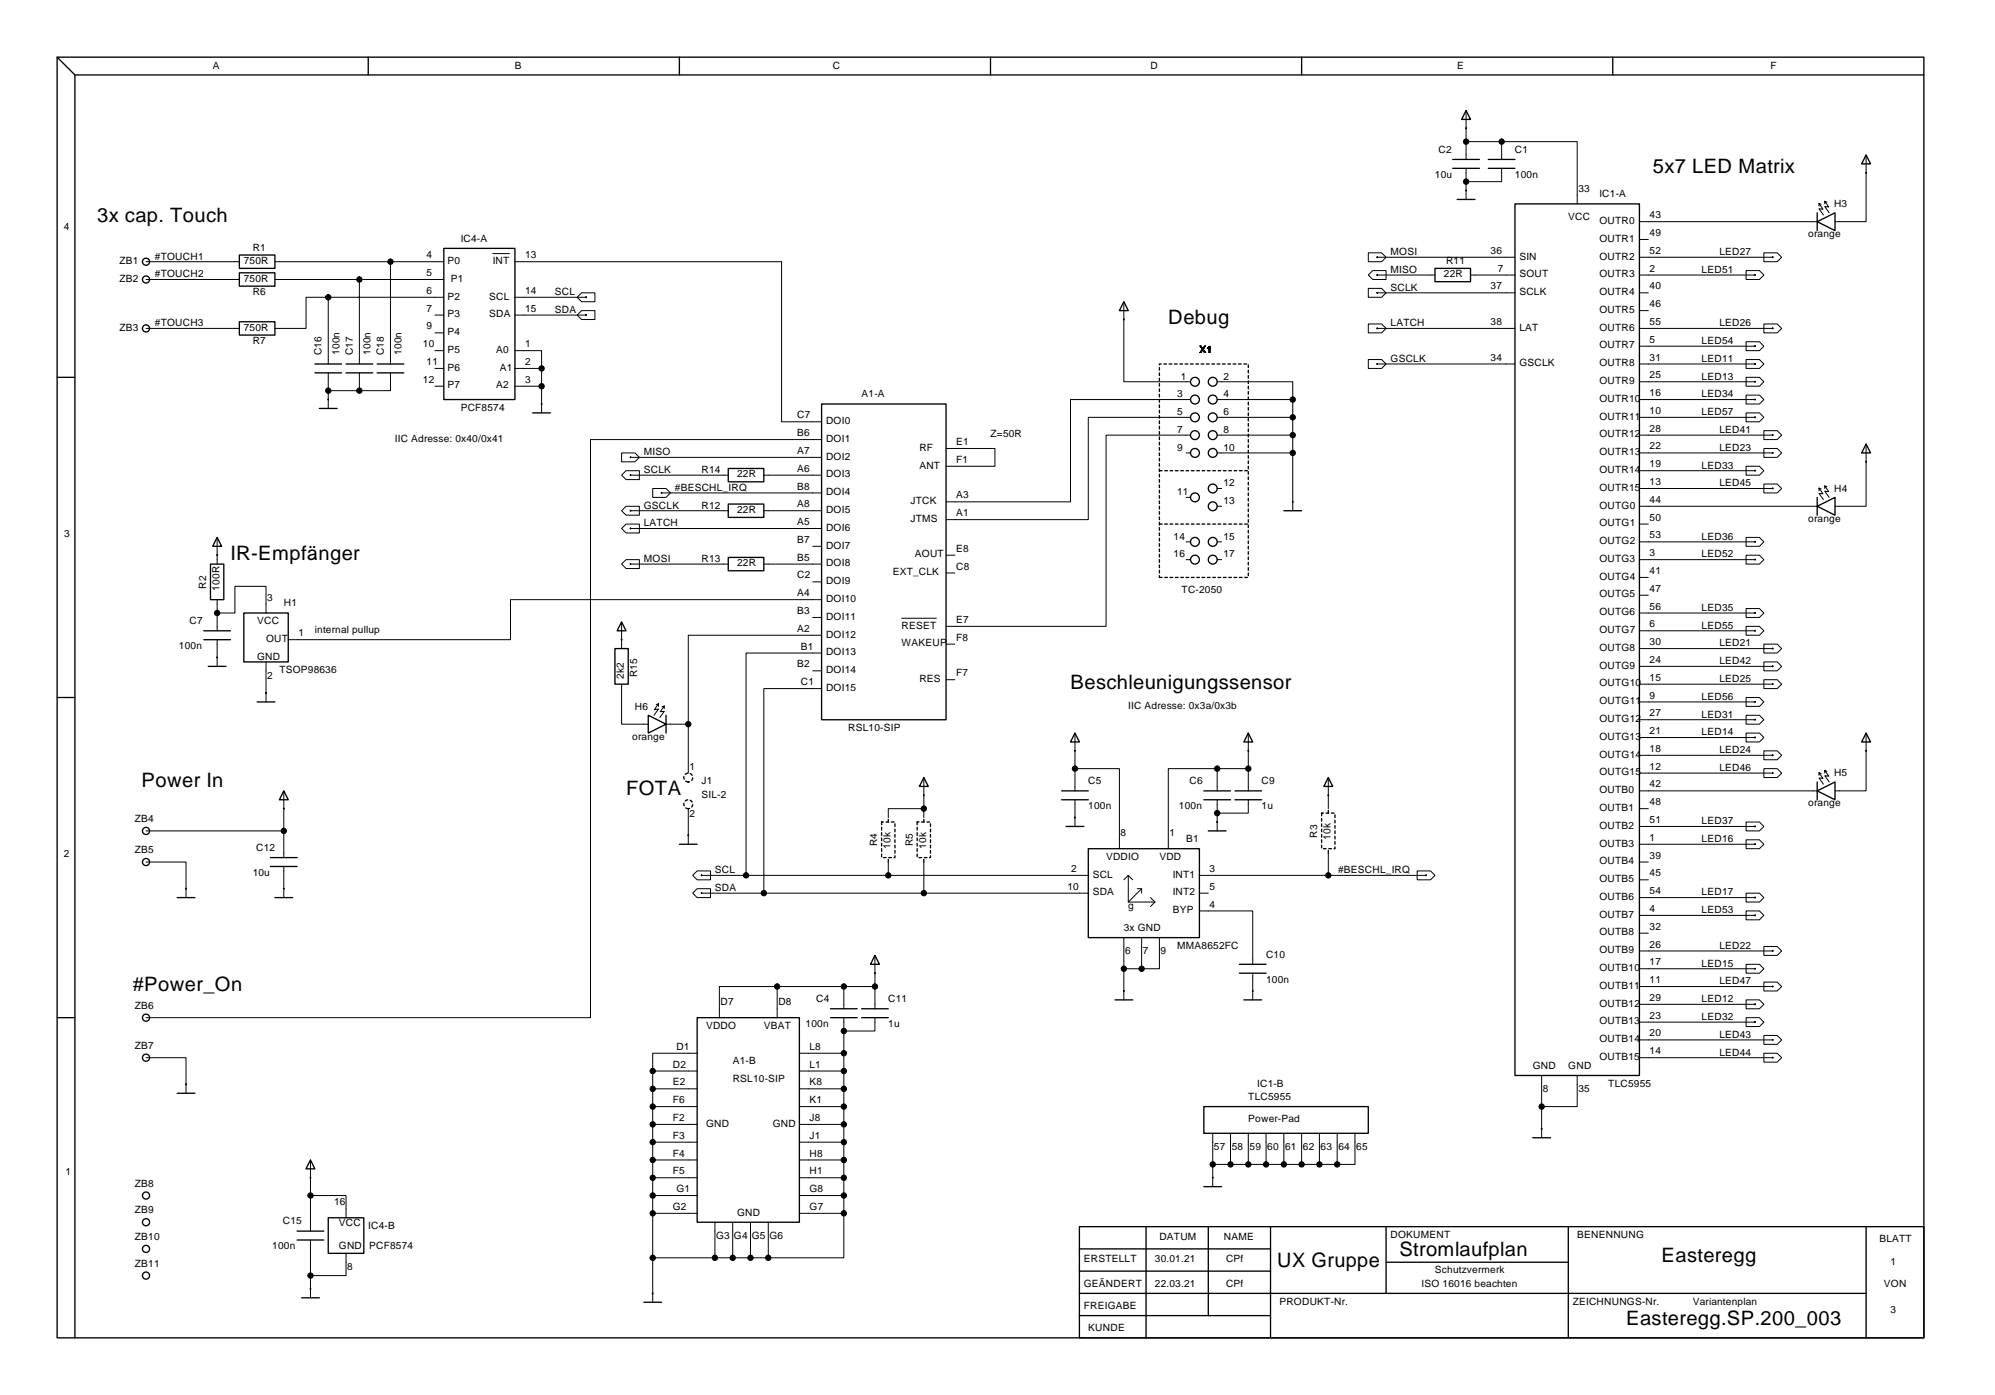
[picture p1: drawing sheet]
<svg xmlns="http://www.w3.org/2000/svg" width="570mm" height="398mm" viewBox="0 0 570 398" stroke-linecap="round" stroke-linejoin="round" font-family="sans-serif">
<g fill="none" stroke="#000" stroke-width=".29">
<path d="M418.9 31.6v13.9M418.9 48.1v8.9M418.9 40.5h10.2M429.1 48.1v3.8h-10.2M429.1 40.5h21.6v17.7M429.1 40.5v5M519.8 58.9v-.8l1.1 1.7-1.1-.2 1.2 1.8M519.8 58.1l.6 .3M521.4 58.2v-.7l1.1 1.6-1.1-.1 1.3 1.8M521.4 57.5l.6 .2M533.2 44.3v19h-8.9M41.7 74.7h26.7"/>
<path d="M41.7 79.8h26.7M78.6 74.7h48.2M78.6 79.8h48.2M102.7 79.8v24.2M111.6 74.7v29.3M140.8 72.4h4.8M147.1 74.7h76.2v45.8h11.5M391 72.2h3.8l1.3 1.3-1.3 1.2h-3.8zM392.2 77.3h3.9v2.5h-3.9l-1.2-1.2zM393.5 78.6h16.5M393.5 73.5h39.4M420.2 78.6h12.7"/>
<path d="M468.4 78.6h33.1M468.4 73.5h38.1M468.4 63.3h50.8M468.4 68.4h2.6M498.9 77.3h3.8l1.3 1.3-1.3 1.2h-3.8zM504 72.2h3.8l1.3 1.3-1.3 1.2h-3.8zM41.7 93.8h26.7M93.8 84.9h-6.4v8.9h-8.8M93.8 84.9h33M93.8 84.9v19.1M124.3 90h2.5M124.3 95.1h2.5"/>
<path d="M147.1 90h20.4M147.1 84.9h20.4M166.2 83.6h3.8v2.6h-3.8l-1.3-1.3zM166.2 88.7h3.8v2.6h-3.8l-1.3-1.3zM321.1 86.2v22.8h19.1M391 82.4h3.8l1.3 1.2-1.3 1.3h-3.8zM391 92.5h3.8l1.3 1.3-1.3 1.3h-3.8zM393.5 93.8h39.4M393.5 83.6h39.4M468.4 93.8h38.1M468.4 83.6h2.6M468.4 98.9h33.1"/>
<path d="M468.4 88.7h2.6M498.9 97.6h3.8l1.3 1.3-1.3 1.2h-3.8zM504 92.5h3.8l1.3 1.3-1.3 1.3h-3.8zM93.8 106.5v10.2M93.8 111.6h8.9M102.7 106.5v5.1M111.6 106.5v5.1h-8.9M124.3 110.3h2.5M124.3 105.2h2.5M124.3 100.1h2.5M147.1 100.1h7.7v5.1M147.1 110.3h7.7"/>
<path d="M147.1 105.2h7.7M154.8 105.2v12.7M340.2 119.2h-29.2v29.2h-40.7M340.2 114.1h-34.3v29.2h-35.6M347.8 109h21.6v5.1M347.8 119.2h21.6v5.1M347.8 114.1h21.6M369.4 114.1v5.1M391 102.7h3.8l1.3 1.3-1.3 1.2h-3.8zM393.5 104h39.4M468.4 114.1h33.1M468.4 109h33.1"/>
<path d="M468.4 104h33.1M468.4 119.2h33.1M498.9 107.8h3.8l1.3 1.2-1.3 1.3h-3.8zM498.9 102.7h3.8l1.3 1.3-1.3 1.2h-3.8zM498.9 112.8h3.8l1.3 1.3-1.3 1.3h-3.8zM498.9 117.9h3.8l1.3 1.3-1.3 1.3h-3.8zM177.6 129.4h3.8l1.3 1.2-1.3 1.3h-3.8zM178.9 134.4h3.8v2.6h-3.8l-1.3-1.3zM180.2 135.7h27.9M180.2 130.6h54.6M186.5 139.5h3.8l1.3 1.3-1.3 1.3h-3.8zM218.3 135.7h16.5"/>
<path d="M234.8 125.5h-66.1v165.1h-127M270.3 128.1h14v5.1h-14M338.9 129.4h1.3M340.2 124.3h-24.2v54.6h-45.7M347.8 129.4h21.6M347.8 124.3h21.6M347.8 139.5h1.3M369.4 124.3v21.6M468.4 129.4h38.1M468.4 124.3h38.1M468.4 139.5h38.1M468.4 134.4h33.1"/>
<path d="M498.9 133.2h3.8l1.3 1.2-1.3 1.3h-3.8zM504 123h3.8l1.3 1.3-1.3 1.2h-3.8zM504 138.2h3.8l1.3 1.3-1.3 1.3h-3.8zM504 128.1h3.8l1.3 1.3-1.3 1.2h-3.8zM519.8 139.4l.6 .2M521.4 139.5v-.7l1.1 1.6-1.1-.1 1.3 1.8M521.4 138.8l.6 .2M533.2 126.8v17.8h-8.9M62 153.5v7.6M178.9 149.7h3.8v2.5h-3.8l-1.3-1.3zM178.9 144.6h3.8v2.5h-3.8l-1.3-1.2zM178.9 159.8h3.8v2.6h-3.8l-1.3-1.3z"/>
<path d="M180.2 145.9h27.9M180.2 150.9h54.6M189 140.8h45.8M218.3 145.9h16.5M232.2 156h2.6M270.3 158.6h2.6M338.9 159.8h1.3M338.9 154.8h1.3M338.9 142.1h1.3M347.8 159.8h1.3M347.8 144.6h1.3M347.8 154.8h1.3"/>
<path d="M468.4 159.8h33.1M468.4 144.6h50.8M468.4 154.8h33.1M468.4 149.7h2.6M498.9 153.5h3.8l1.3 1.3-1.3 1.2h-3.8zM498.9 158.6h3.8l1.3 1.2-1.3 1.3h-3.8zM519.8 140.1v-.7l1.1 1.6-1.1-.1 1.2 1.8M62 175.1h5.1v-7.6h8.9v7.6M62 171.3v8.9M177.6 177.6v7.6M180.2 161.1h27.9M218.3 161.1h16.5"/>
<path d="M232.2 166.2h2.6M232.2 176.3h2.6M234.8 171.3h-88.9v11.4h-63.5M257.6 176.6h10M270.3 163.6h2.6M468.4 175.1h33.1M468.4 164.9h2.6M468.4 170h2.6M498.9 173.8h3.8l1.3 1.3-1.3 1.2h-3.8zM498.9 178.9h3.8l1.3 1.3-1.3 1.2h-3.8zM62 182.7v7.6M76 189v11.5"/>
<path d="M177.6 195.4v11.4h7.6M232.2 191.6h2.6M234.8 181.4h-38.1v25.4M234.8 186.5h-21.6v63.5M234.8 196.7h-16.5v58.4M270.3 184h2.6M270.3 194.1h2.6M468.4 180.2h33.1M468.4 195.4h38.1M468.4 190.3h38.1M468.4 185.2h38.1M498.9 199.2h3.8l1.3 1.3-1.3 1.2h-3.8z"/>
<path d="M504 189h3.8l1.3 1.3-1.3 1.3h-3.8zM504 184h3.8l1.3 1.2-1.3 1.3h-3.8zM504 194.1h3.8l1.3 1.3-1.3 1.3h-3.8zM188.2 201.7v-.7l-1.2 1.6 1.2-.1-1.3 1.8M188.2 201l-.7 .2M189.8 202.4v-.8l-1.1 1.7 1.1-.2-1.3 1.8M189.8 201.6l-.6 .3M190.3 206.8h6.4M196.7 206.8v14M307.2 219.5h12.7v22.9M307.2 209.4v16.5M347.8 219.5h-14v22.9"/>
<path d="M347.8 219.5v6.4M347.8 219.5h8.9M356.7 209.4v16.5M468.4 200.5h33.1M468.4 205.6h33.1M468.4 210.6h33.1M468.4 215.7h38.1M498.9 204.3h3.8l1.3 1.3-1.3 1.2h-3.8zM498.9 209.4h3.8l1.3 1.2-1.3 1.3h-3.8zM504 214.4h3.8l1.3 1.3-1.3 1.3h-3.8zM504 219.5h3.8l1.3 1.3-1.3 1.3h-3.8zM533.2 209.4v16.5h-8.9"/>
<path d="M41.7 237.3h39.4M81.1 225.9v19M196.7 231v10.1M264 231h-10.2v2.5M264 222.1v11.4M307.2 228.4v7.6M347.8 228.4v8.9M356.7 228.4v3.8h-8.9M379.5 222.1v8.9M468.4 220.8h38.1M468.4 225.9h50.8M468.4 236h33.1"/>
<path d="M468.4 231h2.6M498.9 239.8h3.8l1.3 1.3-1.3 1.3h-3.8zM498.9 234.8h3.8l1.3 1.2-1.3 1.3h-3.8zM519.8 221.4v-.7l1.1 1.6-1.1-.1 1.2 1.8M519.8 220.7l.6 .2M521.4 220.8v-.8l1.1 1.7-1.1-.1 1.3 1.7M521.4 220l.6 .3M41.7 246.2h11.5v10.2M81.1 247.5v8.9M197.9 255.1l1.3-1.3h3.8v2.6h-3.8zM197.9 250l1.3-1.3h3.8v2.6h-3.8zM200.5 250h110.5"/>
<path d="M200.5 255.1h110.5M253.8 246.2v3.8M264 246.2v8.9M321.1 251.3l1.3-1.3 1.3 1.3M322.4 257.6h7.6M322.4 250v7.6M324.9 253.8h1.3v1.3M326.2 253.8l-3.8 3.8M328.7 256.4l1.3 1.2-1.3 1.3M342.7 250h64.8M342.7 255.1h2.6M379.5 243.7v6.3"/>
<path d="M404.9 248.7h3.9l1.2 1.3-1.2 1.3h-3.9zM468.4 256.4h33.1M468.4 241.1h33.1M468.4 246.2h2.6M468.4 251.3h2.6M498.9 255.1h3.8l1.3 1.3-1.3 1.2h-3.8zM250 272.9v15.2M321.1 276.7h5.1M321.1 267.8v17.8M326.2 267.8v8.9M331.3 267.8v8.9h-5.1M342.7 260.2h15.3v15.2"/>
<path d="M358 277.9v7.7M468.4 276.7h33.1M468.4 261.4h33.1M468.4 271.6h38.1M468.4 266.5h2.6M498.9 260.2h3.8l1.3 1.2-1.3 1.3h-3.8zM498.9 275.4h3.8l1.3 1.3-1.3 1.2h-3.8zM504 270.3h3.8l1.3 1.3-1.3 1.3h-3.8zM222.1 281.8h-16.5v8.8M241.1 281.8h-19v8.8M241.1 281.8v6.3M241.1 290.6v25.4"/>
<path d="M241.1 281.8h8.9M250 290.6v3.9h-8.9M468.4 286.8h33.1M468.4 291.9h33.1M468.4 281.8h38.1M468.4 297h38.1M498.9 285.6h3.8l1.3 1.2-1.3 1.3h-3.8zM498.9 290.6h3.8l1.3 1.3-1.3 1.3h-3.8zM504 280.5h3.8l1.3 1.3-1.3 1.2h-3.8zM504 295.7h3.8l1.3 1.3-1.3 1.3h-3.8zM41.7 302.1h11.5v10.1M186.5 311h12.7"/>
<path d="M186.5 305.9v20.3M186.5 316h12.7M186.5 305.9h12.7M199.2 300.8h-12.7v5.1M228.4 311h12.7M228.4 316h12.7M228.4 300.8h12.7M228.4 305.9h12.7M241.1 316v15.3M440.5 307.2v17.7M450.7 307.2v8.8h-10.2M468.4 302.1h38.1"/>
<path d="M504 300.8h3.8l1.3 1.3-1.3 1.2h-3.8zM88.7 331.3v20.3M186.5 336.4v35.5M186.5 336.4h12.7M186.5 331.3h12.7M186.5 321.1h12.7M199.2 326.2h-12.7v10.2M228.4 336.4h12.7M228.4 331.3h12.7M228.4 321.1h12.7M228.4 326.2h12.7M241.1 336.4v10.1"/>
<path d="M241.1 331.3v5.1M346.5 332.6h10.2M346.5 323.7v15.2M351.6 323.7v8.9M356.7 332.6h10.1M356.7 323.7v8.9M361.8 323.7v8.9M366.8 332.6h15.3M366.8 323.7v8.9M371.9 323.7v8.9M377 323.7v8.9M382.1 323.7v8.9"/>
<path d="M387.2 323.7v8.9h-5.1M88.7 341.4h10.2v6.4M88.7 354.1v16.6M98.9 358v6.3h-10.2M186.5 346.5h12.7M186.5 341.4h12.7M186.5 359.2h22.9M204.3 349.1v10.1M209.4 349.1v10.1h5M214.4 359.2h5.1M214.4 349.1v10.1M219.5 349.1v10.1"/>
<path d="M228.4 346.5h12.7M228.4 341.4h12.7M241.1 346.5v12.7h-21.6"/>
</g>
<g fill="none" stroke="#000" stroke-width=".38" stroke-dasharray=".8 .8">
<path d="M331.3 104h25.4v60.9h-25.4zM331.3 134.4h25.4M331.3 149.7h25.4M251.9 234.8h3.8v10.1h-3.8zM253.8 234.8v-1.3M262.1 234.8h3.8v10.1h-3.8zM264 234.8v-1.3M377.6 232.2h3.8v10.2h-3.8zM379.5 232.2v-1.2M253.8 246.2v-1.3M264 246.2v-1.3M379.5 243.7v-1.3"/>
<circle cx="196.7" cy="222.1" r="1.27"/>
<circle cx="196.7" cy="229.7" r="1.27"/>
</g>
<g fill="#000" stroke="#000" stroke-width=".29">
<circle cx="418.9" cy="36.6" r=".13"/>
<circle cx="418.9" cy="54.4" r=".13"/>
<circle cx="418.9" cy="51.9" r=".76"/>
<circle cx="418.9" cy="40.5" r=".76"/>
<circle cx="429.1" cy="40.5" r=".76"/>
<circle cx="533.2" cy="49.3" r=".13"/>
<circle cx="102.7" cy="79.8" r=".76"/>
<circle cx="111.6" cy="74.7" r=".76"/>
<circle cx="393.5" cy="73.5" r=".13"/>
<circle cx="393.5" cy="78.6" r=".13"/>
<circle cx="501.5" cy="78.6" r=".13"/>
<circle cx="506.5" cy="73.5" r=".13"/>
<circle cx="93.8" cy="84.9" r=".76"/>
<circle cx="167.5" cy="90" r=".13"/>
<circle cx="167.5" cy="84.9" r=".13"/>
<circle cx="321.1" cy="91.3" r=".13"/>
<circle cx="393.5" cy="93.8" r=".13"/>
<circle cx="393.5" cy="83.6" r=".13"/>
<circle cx="501.5" cy="98.9" r=".13"/>
<circle cx="506.5" cy="93.8" r=".13"/>
<circle cx="93.8" cy="114.1" r=".13"/>
<circle cx="93.8" cy="111.6" r=".76"/>
<circle cx="102.7" cy="111.6" r=".76"/>
<circle cx="154.8" cy="115.4" r=".13"/>
<circle cx="154.8" cy="105.2" r=".76"/>
<circle cx="154.8" cy="110.3" r=".76"/>
<circle cx="369.4" cy="119.2" r=".76"/>
<circle cx="369.4" cy="114.1" r=".76"/>
<circle cx="393.5" cy="104" r=".13"/>
<circle cx="501.5" cy="104" r=".13"/>
<circle cx="501.5" cy="109" r=".13"/>
<circle cx="501.5" cy="114.1" r=".13"/>
<circle cx="501.5" cy="119.2" r=".13"/>
<circle cx="180.2" cy="130.6" r=".13"/>
<circle cx="180.2" cy="135.7" r=".13"/>
<circle cx="369.4" cy="124.3" r=".76"/>
<circle cx="369.4" cy="129.4" r=".76"/>
<circle cx="501.5" cy="134.4" r=".13"/>
<circle cx="506.5" cy="129.4" r=".13"/>
<circle cx="506.5" cy="124.3" r=".13"/>
<circle cx="506.5" cy="139.5" r=".13"/>
<circle cx="533.2" cy="131.9" r=".13"/>
<circle cx="62" cy="158.6" r=".13"/>
<circle cx="180.2" cy="150.9" r=".13"/>
<circle cx="180.2" cy="145.9" r=".13"/>
<circle cx="189" cy="140.8" r=".13"/>
<circle cx="369.4" cy="143.3" r=".13"/>
<circle cx="501.5" cy="159.8" r=".13"/>
<circle cx="501.5" cy="154.8" r=".13"/>
<circle cx="62" cy="175.1" r=".76"/>
<circle cx="180.2" cy="161.1" r=".13"/>
<circle cx="501.5" cy="175.1" r=".13"/>
<circle cx="62" cy="187.8" r=".13"/>
<circle cx="76" cy="197.9" r=".13"/>
<circle cx="177.6" cy="182.7" r=".13"/>
<circle cx="501.5" cy="180.2" r=".13"/>
<circle cx="506.5" cy="190.3" r=".13"/>
<circle cx="506.5" cy="195.4" r=".13"/>
<circle cx="506.5" cy="185.2" r=".13"/>
<circle cx="196.7" cy="206.8" r=".76"/>
<circle cx="307.2" cy="214.4" r=".13"/>
<circle cx="307.2" cy="219.5" r=".76"/>
<circle cx="347.8" cy="219.5" r=".76"/>
<circle cx="356.7" cy="214.4" r=".13"/>
<circle cx="356.7" cy="219.5" r=".76"/>
<circle cx="501.5" cy="205.6" r=".13"/>
<circle cx="501.5" cy="200.5" r=".13"/>
<circle cx="501.5" cy="210.6" r=".13"/>
<circle cx="506.5" cy="215.7" r=".13"/>
<circle cx="533.2" cy="214.4" r=".13"/>
<circle cx="81.1" cy="231" r=".13"/>
<circle cx="81.1" cy="237.3" r=".76"/>
<circle cx="196.7" cy="238.6" r=".13"/>
<circle cx="264" cy="227.1" r=".13"/>
<circle cx="264" cy="231" r=".76"/>
<circle cx="307.2" cy="233.5" r=".13"/>
<circle cx="347.8" cy="234.8" r=".13"/>
<circle cx="347.8" cy="232.2" r=".76"/>
<circle cx="379.5" cy="227.1" r=".13"/>
<circle cx="501.5" cy="236" r=".13"/>
<circle cx="506.5" cy="220.8" r=".13"/>
<circle cx="53.2" cy="253.8" r=".13"/>
<circle cx="81.1" cy="253.8" r=".13"/>
<circle cx="200.5" cy="255.1" r=".13"/>
<circle cx="200.5" cy="250" r=".13"/>
<circle cx="213.2" cy="250" r=".76"/>
<circle cx="218.3" cy="255.1" r=".76"/>
<circle cx="253.8" cy="250" r=".76"/>
<circle cx="264" cy="255.1" r=".76"/>
<circle cx="379.5" cy="250" r=".76"/>
<circle cx="407.5" cy="250" r=".13"/>
<circle cx="501.5" cy="241.1" r=".13"/>
<circle cx="501.5" cy="256.4" r=".13"/>
<circle cx="250" cy="277.9" r=".13"/>
<circle cx="321.1" cy="276.7" r=".76"/>
<circle cx="326.2" cy="276.7" r=".76"/>
<circle cx="501.5" cy="261.4" r=".13"/>
<circle cx="501.5" cy="276.7" r=".13"/>
<circle cx="506.5" cy="271.6" r=".13"/>
<circle cx="222.1" cy="281.8" r=".76"/>
<circle cx="241.1" cy="294.5" r=".76"/>
<circle cx="241.1" cy="281.8" r=".76"/>
<circle cx="250" cy="281.8" r=".76"/>
<circle cx="321.1" cy="283" r=".13"/>
<circle cx="358" cy="283" r=".13"/>
<circle cx="501.5" cy="286.8" r=".13"/>
<circle cx="501.5" cy="291.9" r=".13"/>
<circle cx="506.5" cy="281.8" r=".13"/>
<circle cx="506.5" cy="297" r=".13"/>
<circle cx="53.2" cy="309.7" r=".13"/>
<circle cx="186.5" cy="311" r=".76"/>
<circle cx="186.5" cy="316" r=".76"/>
<circle cx="186.5" cy="305.9" r=".76"/>
<circle cx="241.1" cy="311" r=".76"/>
<circle cx="241.1" cy="316" r=".76"/>
<circle cx="241.1" cy="305.9" r=".76"/>
<circle cx="241.1" cy="300.8" r=".76"/>
<circle cx="440.5" cy="316" r=".76"/>
<circle cx="506.5" cy="302.1" r=".13"/>
<circle cx="88.7" cy="336.4" r=".13"/>
<circle cx="186.5" cy="331.3" r=".76"/>
<circle cx="186.5" cy="321.1" r=".76"/>
<circle cx="186.5" cy="336.4" r=".76"/>
<circle cx="186.5" cy="326.2" r=".76"/>
<circle cx="241.1" cy="326.2" r=".76"/>
<circle cx="241.1" cy="331.3" r=".76"/>
<circle cx="241.1" cy="321.1" r=".76"/>
<circle cx="241.1" cy="336.4" r=".76"/>
<circle cx="346.5" cy="336.4" r=".13"/>
<circle cx="346.5" cy="332.6" r=".76"/>
<circle cx="351.6" cy="332.6" r=".76"/>
<circle cx="356.7" cy="332.6" r=".76"/>
<circle cx="361.8" cy="332.6" r=".76"/>
<circle cx="366.8" cy="332.6" r=".76"/>
<circle cx="371.9" cy="332.6" r=".76"/>
<circle cx="377" cy="332.6" r=".76"/>
<circle cx="382.1" cy="332.6" r=".76"/>
<circle cx="440.5" cy="322.4" r=".13"/>
<circle cx="88.7" cy="341.4" r=".76"/>
<circle cx="186.5" cy="346.5" r=".76"/>
<circle cx="186.5" cy="359.2" r=".76"/>
<circle cx="186.5" cy="341.4" r=".76"/>
<circle cx="204.3" cy="359.2" r=".76"/>
<circle cx="209.4" cy="359.2" r=".76"/>
<circle cx="214.4" cy="359.2" r=".76"/>
<circle cx="219.5" cy="359.2" r=".76"/>
<circle cx="241.1" cy="341.4" r=".76"/>
<circle cx="241.1" cy="346.5" r=".76"/>
<circle cx="88.7" cy="368.1" r=".13"/>
<circle cx="88.7" cy="364.3" r=".76"/>
<circle cx="186.5" cy="369.4" r=".13"/>
</g>
<g fill="none" stroke="#000" stroke-width=".38">
<path d="M16.3 16.3h533.4v365.8h-533.4zM16.3 16.3l5.1 5.1v360.7M105.2 16.3v5.1M194.1 16.3v5.1M283 16.3v5.1M371.9 16.3v5.1M460.8 16.3v5.1M21.4 21.4h528.3M418.9 31.6l1.3 2.5h-2.6zM415.1 45.5h7.6M415.1 48.1h7.6M416.4 57h5.1"/>
<path d="M425.3 45.5h7.6M425.3 48.1h7.6M432.9 58.2h35.5v249h-35.5zM533.2 44.3l1.3 2.5h-2.6zM68.4 77.9h10.2v3.8h-10.2zM68.4 72.8h10.2v3.8h-10.2zM126.8 70.9h20.3v43.2h-20.3zM410 76.6h10.2v3.9h-10.2zM519.2 63.3l5.1-2.5v5.1zM519.2 60.8v5.1M68.4 91.9h10.2v3.8h-10.2zM321.1 86.2l1.3 2.5h-2.5z"/>
<path d="M16.3 107.8h5.1M90 104h7.6M90 106.5h7.6M91.3 116.7h5M98.9 104h7.6M98.9 106.5h7.6M107.8 104h7.6M107.8 106.5h7.6M152.2 117.9h5.1M234.8 115.4h35.5v90.2h-35.5zM208.1 133.8h10.2v3.8h-10.2zM533.2 126.8l1.3 2.6h-2.6z"/>
<path d="M62 153.5l1.3 2.5h-2.5zM208.1 144h10.2v3.8h-10.2zM208.1 159.2h10.2v3.8h-10.2zM366.8 145.9h5.1M519.2 144.6l5.1-2.5v5zM519.2 142.1v5M60.1 161.1h3.8v10.2h-3.8zM69.7 175.1h12.7v13.9h-12.7zM177.6 177.6l1.3 2.6h-2.6zM16.3 199.2h5.1M58.2 180.2h7.7M58.2 182.7h7.7"/>
<path d="M59.5 190.3h5.1M175.7 185.2h3.8v10.2h-3.8zM73.5 200.5h5.1M185.2 204.3l5.1 2.5-5.1 2.6zM190.3 204.3v5.1M307.2 209.4l1.2 2.5h-2.5zM356.7 209.4l1.3 2.5h-2.6zM533.2 209.4l1.3 2.5h-2.6zM81.1 225.9l1.3 2.5h-2.6zM264 222.1l1.2 2.5h-2.5zM303.3 225.9h7.7M303.3 228.4h7.7"/>
<path d="M304.6 236h5.1M344 225.9h7.6M344 228.4h7.6M345.3 237.3h5M352.9 225.9h7.6M352.9 228.4h7.6M379.5 222.1l1.3 2.5h-2.5zM519.2 225.9l5.1-2.6v5.1zM519.2 223.3v5.1M50.6 256.4h5.1M77.3 244.9h7.6M77.3 247.5h7.6"/>
<path d="M78.6 256.4h5M194.1 241.1h5.1M311 242.4h31.7v25.4h-31.7zM250 272.9l1.3 2.5h-2.6zM354.1 275.4h7.7M354.1 277.9h7.7M16.3 290.6h5.1M199.2 290.6h29.2v58.5h-29.2zM237.3 290.6h7.6M237.3 288.1h7.6M246.2 290.6h7.6M246.2 288.1h7.6"/>
<path d="M318.6 285.6h5.1M355.4 285.6h5.1M50.6 312.2h5.1M344 316h47v7.7h-47zM88.7 331.3l1.3 2.5h-2.6zM344 338.9h5.1M438 324.9h5M84.9 351.6h7.6M84.9 354.1h7.6M93.8 347.8h10.2v10.2h-10.2zM308.4 350.3h241.3v31.8h-241.3zM308.4 356.7h54.6"/>
<path d="M327.5 350.3v31.8M345.3 350.3v25.4M363 350.3v31.8M396.1 350.3v19.1M448.1 350.3v31.8M533.2 350.3v31.8M86.2 370.7h5.1M184 371.9h5M308.4 375.7h54.6M308.4 363h54.6M308.4 369.4h224.8M396.1 360.5h52"/>
<circle cx="41.7" cy="74.7" r="1.02"/>
<circle cx="41.7" cy="79.8" r="1.02"/>
<circle cx="41.7" cy="93.8" r="1.02"/>
<circle cx="341.4" cy="109" r="1.27"/>
<circle cx="341.4" cy="119.2" r="1.27"/>
<circle cx="341.4" cy="114.1" r="1.27"/>
<circle cx="346.5" cy="109" r="1.27"/>
<circle cx="346.5" cy="114.1" r="1.27"/>
<circle cx="346.5" cy="119.2" r="1.27"/>
<circle cx="341.4" cy="129.4" r="1.27"/>
<circle cx="341.4" cy="124.3" r="1.27"/>
<circle cx="346.5" cy="124.3" r="1.27"/>
<circle cx="346.5" cy="129.4" r="1.27"/>
<circle cx="346.5" cy="139.5" r="1.27"/>
<circle cx="341.4" cy="159.8" r="1.27"/>
<circle cx="341.4" cy="154.8" r="1.27"/>
<circle cx="341.4" cy="142.1" r="1.27"/>
<circle cx="346.5" cy="144.6" r="1.27"/>
<circle cx="346.5" cy="154.8" r="1.27"/>
<circle cx="346.5" cy="159.8" r="1.27"/>
<circle cx="41.7" cy="237.3" r="1.02"/>
<circle cx="41.7" cy="246.2" r="1.02"/>
<circle cx="41.7" cy="290.6" r="1.02"/>
<circle cx="41.7" cy="302.1" r="1.02"/>
<circle cx="41.7" cy="356.7" r="1.02"/>
<circle cx="41.7" cy="349.1" r="1.02"/>
<circle cx="41.7" cy="341.4" r="1.02"/>
<circle cx="41.7" cy="364.3" r="1.02"/>
</g>
<g font-size="5.7">
<text x="472.3" y="49.4">5x7 LED Matrix</text>
<text x="27.8" y="63.3">3x cap. Touch</text>
<text x="333.8" y="92.5">Debug</text>
<text x="65.9" y="159.9">IR-Empfänger</text>
<text x="305.9" y="196.7">Beschleunigungssensor</text>
<text x="40.5" y="224.6">Power In</text>
<text x="178.9" y="227.2">FOTA</text>
<text x="37.9" y="283">#Power_On</text>
<text x="399.9" y="358.6">Stromlaufplan</text>
<text x="364.9" y="361.8">UX Gruppe</text>
<text x="474.8" y="360.5">Easteregg</text>
<text x="464.6" y="378.3">Easteregg.SP.200_003</text>
</g>
<g font-size="2.9">
<text x="60.8" y="19.8">A</text>
<text x="147.1" y="19.8">B</text>
<text x="237.9" y="19.8">C</text>
<text x="328.7" y="19.8">D</text>
<text x="416.4" y="19.8">E</text>
<text x="505.9" y="19.8">F</text>
<text x="411" y="43.6">C2</text>
<text x="432.9" y="43.6">C1</text>
<text x="410" y="50.8">10u</text>
<text x="432.9" y="50.8">100n</text>
<text x="451" y="54.7">33</text>
<text x="457" y="56.3">IC1-A</text>
<text x="524.1" y="59.1">H3</text>
<text x="18.2" y="65.6">4</text>
<text x="448.1" y="62.7">VCC</text>
<text x="457" y="64">OUTR0</text>
<text x="471.3" y="62.3">43</text>
<text x="72.2" y="71.6">R1</text>
<text x="131.6" y="69">IC4-A</text>
<text x="457" y="69">OUTR1</text>
<text x="471.3" y="67.4">49</text>
<text x="516.7" y="67.8">orange</text>
<text x="34.1" y="75.4">ZB1</text>
<text x="44.3" y="74.1">#TOUCH1</text>
<text x="69.7" y="75.4">750R</text>
<text x="121.9" y="73.8">4</text>
<text x="127.8" y="75.4">P0</text>
<text x="140.8" y="75.4">INT</text>
<text x="150" y="73.8">13</text>
<text x="397.3" y="72.8">MOSI</text>
<text x="397.3" y="77.9">MISO</text>
<text x="413.2" y="75.4">R11</text>
<text x="425.9" y="72.5">36</text>
<text x="428" y="77.6">7</text>
<text x="434.2" y="74.1">SIN</text>
<text x="457" y="74.1">OUTR2</text>
<text x="471.3" y="77.6">2</text>
<text x="471.3" y="72.5">52</text>
<text x="486.2" y="77.9">LED51</text>
<text x="491.3" y="72.8">LED27</text>
<text x="34.1" y="80.5">ZB2</text>
<text x="44.3" y="79.2">#TOUCH2</text>
<text x="69.7" y="80.5">750R</text>
<text x="121.9" y="83.9">6</text>
<text x="121.9" y="78.8">5</text>
<text x="128.8" y="80.5">P1</text>
<text x="150" y="83.9">14</text>
<text x="397.3" y="83">SCLK</text>
<text x="412.6" y="79.2">22R</text>
<text x="425.9" y="82.6">37</text>
<text x="434.2" y="79.2">SOUT</text>
<text x="457" y="79.2">OUTR3</text>
<text x="471.3" y="82.6">40</text>
<text x="72.2" y="84.3">R6</text>
<text x="121.9" y="89">7</text>
<text x="127.8" y="85.5">P2</text>
<text x="139.8" y="85.5">SCL</text>
<text x="150" y="89">15</text>
<text x="158.6" y="84.3">SCL</text>
<text x="158.6" y="89.4">SDA</text>
<text x="434.2" y="84.3">SCLK</text>
<text x="457" y="89.4">OUTR5</text>
<text x="457" y="84.3">OUTR4</text>
<text x="471.3" y="87.7">46</text>
<text x="34.1" y="94.4">ZB3</text>
<text x="44.3" y="93.2">#TOUCH3</text>
<text x="69.7" y="94.4">750R</text>
<text x="121.9" y="94.1">9</text>
<text x="127.8" y="90.6">P3</text>
<text x="127.8" y="95.7">P4</text>
<text x="139.8" y="90.6">SDA</text>
<text x="397.3" y="93.2">LATCH</text>
<text x="425.9" y="92.8">38</text>
<text x="434.2" y="94.4">LAT</text>
<text x="457" y="94.4">OUTR6</text>
<text x="471.3" y="92.8">55</text>
<text x="491.3" y="93.2">LED26</text>
<text x="72.2" y="98.2">R7</text>
<text x="91.9" y="101.4" transform="rotate(-90 91.9 101.4)">C16</text>
<text x="97" y="101.4" transform="rotate(-90 97 101.4)">100n</text>
<text x="100.8" y="101.4" transform="rotate(-90 100.8 101.4)">C17</text>
<text x="105.9" y="101.4" transform="rotate(-90 105.9 101.4)">100n</text>
<text x="109.7" y="101.4" transform="rotate(-90 109.7 101.4)">C18</text>
<text x="114.8" y="101.4" transform="rotate(-90 114.8 101.4)">100n</text>
<text x="120.9" y="99.2">10</text>
<text x="127.8" y="100.8">P5</text>
<text x="141.8" y="100.8">A0</text>
<text x="150" y="99.2">1</text>
<text x="342.7" y="100.8">X1</text>
<text x="457" y="99.5">OUTR7</text>
<text x="471.3" y="97.9">5</text>
<text x="486.2" y="98.2">LED54</text>
<text x="121.9" y="104.2">11</text>
<text x="127.8" y="105.9">P6</text>
<text x="142.8" y="105.9">A1</text>
<text x="150" y="104.2">2</text>
<text x="397.3" y="103.3">GSCLK</text>
<text x="425.9" y="103">34</text>
<text x="434.2" y="104.6">GSCLK</text>
<text x="457" y="104.6">OUTR8</text>
<text x="471.3" y="103">31</text>
<text x="486.2" y="103.3">LED11</text>
<text x="120.9" y="109.3">12</text>
<text x="127.8" y="110.9">P7</text>
<text x="141.8" y="110.9">A2</text>
<text x="150" y="109.3">3</text>
<text x="246.2" y="113.5">A1-A</text>
<text x="336.4" y="113.5">3</text>
<text x="337.4" y="108.4">1</text>
<text x="349.6" y="113.5">4</text>
<text x="349.6" y="108.4">2</text>
<text x="457" y="109.7">OUTR9</text>
<text x="471.3" y="113.1">16</text>
<text x="471.3" y="108">25</text>
<text x="486.2" y="108.4">LED13</text>
<text x="486.2" y="113.5">LED34</text>
<text x="131.6" y="117.3">PCF8574</text>
<text x="227.8" y="119.5">C7</text>
<text x="336.4" y="118.6">5</text>
<text x="349.6" y="118.6">6</text>
<text x="457" y="119.8">OUTR11</text>
<text x="457" y="114.8">OUTR10</text>
<text x="471.3" y="118.2">10</text>
<text x="486.2" y="118.6">LED57</text>
<text x="227.8" y="124.6">B6</text>
<text x="236" y="121.1">DOI0</text>
<text x="283" y="124.9">Z=50R</text>
<text x="336.4" y="123.6">7</text>
<text x="349.6" y="123.6">8</text>
<text x="457" y="124.9">OUTR12</text>
<text x="471.3" y="123.3">28</text>
<text x="491.3" y="123.6">LED41</text>
<text x="112.8" y="126.2">IIC Adresse: 0x40/0x41</text>
<text x="184" y="130">MISO</text>
<text x="227.8" y="129.6">A7</text>
<text x="236" y="131.3">DOI2</text>
<text x="236" y="126.2">DOI1</text>
<text x="262.7" y="128.7">RF</text>
<text x="273.2" y="127.1">E1</text>
<text x="336.4" y="128.7">9</text>
<text x="349.6" y="128.7">10</text>
<text x="457" y="130">OUTR13</text>
<text x="471.3" y="128.4">22</text>
<text x="491.3" y="128.7">LED23</text>
<text x="184" y="135.1">SCLK</text>
<text x="200.5" y="135.1">R14</text>
<text x="210.6" y="136.3">22R</text>
<text x="227.8" y="134.7">A6</text>
<text x="236" y="136.3">DOI3</text>
<text x="262.7" y="133.8">ANT</text>
<text x="273.2" y="132.2">F1</text>
<text x="457" y="135.1">OUTR14</text>
<text x="471.3" y="133.4">19</text>
<text x="486.2" y="133.8">LED33</text>
<text x="192.9" y="140.2">#BESCHL_IRQ</text>
<text x="227.8" y="139.8">B8</text>
<text x="236" y="141.4">DOI4</text>
<text x="260.2" y="144">JTCK</text>
<text x="273.2" y="142.3">A3</text>
<text x="336.4" y="141.4">11</text>
<text x="349.6" y="138.9">12</text>
<text x="349.6" y="144">13</text>
<text x="457" y="140.2">OUTR15</text>
<text x="471.3" y="143.6">44</text>
<text x="471.3" y="138.5">13</text>
<text x="491.3" y="138.9">LED45</text>
<text x="524.1" y="140.4">H4</text>
<text x="184" y="145.2">GSCLK</text>
<text x="200.5" y="145.2">R12</text>
<text x="210.6" y="146.5">22R</text>
<text x="227.8" y="144.9">A8</text>
<text x="227.8" y="150">A5</text>
<text x="236" y="146.5">DOI5</text>
<text x="260.2" y="149">JTMS</text>
<text x="273.2" y="147.4">A1</text>
<text x="457" y="145.2">OUTG0</text>
<text x="471.3" y="148.7">50</text>
<text x="516.7" y="149">orange</text>
<text x="18.4" y="153.5">3</text>
<text x="184" y="150.3">LATCH</text>
<text x="227.8" y="155">B7</text>
<text x="236" y="151.6">DOI6</text>
<text x="335.3" y="154.1">14</text>
<text x="349.6" y="154.1">15</text>
<text x="457" y="155.4">OUTG2</text>
<text x="457" y="150.3">OUTG1</text>
<text x="471.3" y="153.8">53</text>
<text x="486.2" y="154.1">LED36</text>
<text x="184" y="160.5">MOSI</text>
<text x="200.5" y="160.5">R13</text>
<text x="210.6" y="161.7">22R</text>
<text x="227.8" y="160.1">B5</text>
<text x="236" y="156.7">DOI7</text>
<text x="236" y="161.7">DOI8</text>
<text x="261.4" y="159.2">AOUT</text>
<text x="273.2" y="157.6">E8</text>
<text x="335.3" y="159.2">16</text>
<text x="349.6" y="159.2">17</text>
<text x="457" y="160.5">OUTG3</text>
<text x="471.3" y="158.8">3</text>
<text x="486.2" y="159.2">LED52</text>
<text x="227.8" y="165.2">C2</text>
<text x="236" y="166.8">DOI9</text>
<text x="255.1" y="164.3">EXT_CLK</text>
<text x="273.2" y="162.7">C8</text>
<text x="457" y="165.6">OUTG4</text>
<text x="471.3" y="163.9">41</text>
<text x="58.9" y="168.1" transform="rotate(-90 58.9 168.1)">R2</text>
<text x="62.7" y="168.7" transform="rotate(-90 62.7 168.7)">100R</text>
<text x="76.4" y="171.5">3</text>
<text x="81.1" y="173.2">H1</text>
<text x="227.8" y="170.3">A4</text>
<text x="236" y="171.9">DOI10</text>
<text x="337.6" y="169.4">TC-2050</text>
<text x="457" y="170.6">OUTG5</text>
<text x="471.3" y="169">47</text>
<text x="54.2" y="178.3">C7</text>
<text x="73.5" y="178.3">VCC</text>
<text x="227.8" y="175.4">B3</text>
<text x="236" y="177">DOI11</text>
<text x="257.6" y="179.5">RESET</text>
<text x="273.2" y="177.9">E7</text>
<text x="457" y="175.7">OUTG6</text>
<text x="471.3" y="179.2">6</text>
<text x="471.3" y="174.1">56</text>
<text x="486.2" y="174.4">LED35</text>
<text x="486.2" y="179.5">LED55</text>
<text x="51.1" y="185.4">100n</text>
<text x="76" y="183.3">OUT</text>
<text x="85.3" y="181.7">1</text>
<text x="90" y="180.8">internal pullup</text>
<text x="227.8" y="180.4">A2</text>
<text x="228.8" y="185.5">B1</text>
<text x="236" y="182.1">DOI12</text>
<text x="257.6" y="184.6">WAKEUP</text>
<text x="273.2" y="183">F8</text>
<text x="457" y="185.9">OUTG8</text>
<text x="457" y="180.8">OUTG7</text>
<text x="471.3" y="184.2">30</text>
<text x="491.3" y="184.6">LED21</text>
<text x="73.5" y="188.4">GND</text>
<text x="227.8" y="190.6">B2</text>
<text x="236" y="187.1">DOI13</text>
<text x="457" y="191">OUTG9</text>
<text x="471.3" y="189.3">24</text>
<text x="491.3" y="189.7">LED42</text>
<text x="76.4" y="193.9">2</text>
<text x="79.8" y="192.2">TSOP98636</text>
<text x="178.3" y="193.9" transform="rotate(-90 178.3 193.9)">2k2</text>
<text x="182.1" y="193.5" transform="rotate(-90 182.1 193.5)">R15</text>
<text x="228.8" y="195.7">C1</text>
<text x="236" y="192.2">DOI14</text>
<text x="236" y="197.3">DOI15</text>
<text x="262.7" y="194.8">RES</text>
<text x="273.2" y="193.1">F7</text>
<text x="457" y="196">OUTG10</text>
<text x="471.3" y="194.4">15</text>
<text x="491.3" y="194.8">LED25</text>
<text x="181.4" y="202.6">H6</text>
<text x="322.4" y="202.4">IIC Adresse: 0x3a/0x3b</text>
<text x="457" y="201.1">OUTG11</text>
<text x="471.3" y="199.5">9</text>
<text x="486.2" y="199.8">LED56</text>
<text x="242.4" y="208.7">RSL10-SIP</text>
<text x="457" y="206.2">OUTG12</text>
<text x="471.3" y="209.6">21</text>
<text x="471.3" y="204.6">27</text>
<text x="486.2" y="204.9">LED31</text>
<text x="180.7" y="211.3">orange</text>
<text x="457" y="211.3">OUTG13</text>
<text x="471.3" y="214.7">18</text>
<text x="486.2" y="210">LED14</text>
<text x="491.3" y="215.1">LED24</text>
<text x="197" y="219.8">1</text>
<text x="457" y="221.4">OUTG15</text>
<text x="457" y="216.4">OUTG14</text>
<text x="471.3" y="219.8">12</text>
<text x="491.3" y="220.2">LED46</text>
<text x="524.1" y="221.7">H5</text>
<text x="200.5" y="224">J1</text>
<text x="200.5" y="227.8">SIL-2</text>
<text x="311" y="224">C5</text>
<text x="339.9" y="224">C6</text>
<text x="360.5" y="224">C9</text>
<text x="457" y="226.5">OUTB0</text>
<text x="471.3" y="224.9">42</text>
<text x="197" y="233.2">2</text>
<text x="311" y="231.1">100n</text>
<text x="336.9" y="231.1">100n</text>
<text x="360.5" y="231.1">1u</text>
<text x="457" y="231.6">OUTB1</text>
<text x="471.3" y="230">48</text>
<text x="516.7" y="230.3">orange</text>
<text x="38.5" y="234.8">ZB4</text>
<text x="320.2" y="238.9">8</text>
<text x="334.2" y="238.9">1</text>
<text x="376.4" y="239.2" transform="rotate(-90 376.4 239.2)">R3</text>
<text x="380.2" y="239.8" transform="rotate(-90 380.2 239.8)">10k</text>
<text x="457" y="236.7">OUTB2</text>
<text x="471.3" y="235">51</text>
<text x="486.2" y="235.4">LED37</text>
<text x="18.2" y="244.8">2</text>
<text x="38.5" y="243.7">ZB5</text>
<text x="73.2" y="243">C12</text>
<text x="250.6" y="241.7" transform="rotate(-90 250.6 241.7)">R4</text>
<text x="254.5" y="242.4" transform="rotate(-90 254.5 242.4)">10k</text>
<text x="260.8" y="241.7" transform="rotate(-90 260.8 241.7)">R5</text>
<text x="264.6" y="242.4" transform="rotate(-90 264.6 242.4)">10k</text>
<text x="316" y="245.6">VDDIO</text>
<text x="331.3" y="245.6">VDD</text>
<text x="338.9" y="240.5">B1</text>
<text x="457" y="241.8">OUTB3</text>
<text x="471.3" y="245.2">39</text>
<text x="471.3" y="240.1">1</text>
<text x="486.2" y="240.5">LED16</text>
<text x="72.2" y="250.1">10u</text>
<text x="204.3" y="249.4">SCL</text>
<text x="306" y="249">2</text>
<text x="312.2" y="250.6">SCL</text>
<text x="335.1" y="250.6">INT1</text>
<text x="345.6" y="249">3</text>
<text x="382.3" y="249.4">#BESCHL_IRQ</text>
<text x="457" y="251.9">OUTB5</text>
<text x="457" y="246.8">OUTB4</text>
<text x="471.3" y="250.3">45</text>
<text x="204.3" y="254.5">SDA</text>
<text x="305" y="254.1">10</text>
<text x="312.2" y="255.7">SDA</text>
<text x="335.1" y="255.7">INT2</text>
<text x="345.6" y="254.1">5</text>
<text x="457" y="257">OUTB6</text>
<text x="471.3" y="255.4">54</text>
<text x="486.2" y="255.7">LED17</text>
<text x="322.4" y="259.5">g</text>
<text x="335.1" y="260.8">BYP</text>
<text x="345.6" y="259.2">4</text>
<text x="457" y="262.1">OUTB7</text>
<text x="471.3" y="260.4">4</text>
<text x="486.2" y="260.8">LED53</text>
<text x="321.1" y="265.9">3x GND</text>
<text x="457" y="267.2">OUTB8</text>
<text x="471.3" y="265.5">32</text>
<text x="321.5" y="272.6">6</text>
<text x="326.6" y="272.6">7</text>
<text x="331.6" y="272.6">9</text>
<text x="336.4" y="271">MMA8652FC</text>
<text x="361.8" y="273.5">C10</text>
<text x="457" y="272.2">OUTB9</text>
<text x="471.3" y="275.7">17</text>
<text x="471.3" y="270.6">26</text>
<text x="491.3" y="271">LED22</text>
<text x="361.8" y="280.6">100n</text>
<text x="457" y="277.3">OUTB10</text>
<text x="471.3" y="280.8">11</text>
<text x="486.2" y="276">LED15</text>
<text x="491.3" y="281.1">LED47</text>
<text x="205.9" y="287.1">D7</text>
<text x="222.4" y="287.1">D8</text>
<text x="233.2" y="286.2">C4</text>
<text x="253.8" y="286.2">C11</text>
<text x="457" y="282.4">OUTB11</text>
<text x="457" y="287.5">OUTB12</text>
<text x="471.3" y="285.8">29</text>
<text x="486.2" y="286.2">LED12</text>
<text x="38.5" y="288.1">ZB6</text>
<text x="201.7" y="293.8">VDDO</text>
<text x="218.3" y="293.8">VBAT</text>
<text x="230.2" y="293.3">100n</text>
<text x="253.8" y="293.3">1u</text>
<text x="457" y="292.6">OUTB13</text>
<text x="471.3" y="290.9">23</text>
<text x="486.2" y="291.3">LED32</text>
<text x="38.5" y="299.5">ZB7</text>
<text x="193.3" y="299.8">D1</text>
<text x="231.3" y="299.8">L8</text>
<text x="457" y="297.6">OUTB14</text>
<text x="471.3" y="296">20</text>
<text x="491.3" y="296.4">LED43</text>
<text x="192.2" y="304.9">D2</text>
<text x="209.4" y="304">A1-B</text>
<text x="231.3" y="304.9">L1</text>
<text x="438" y="305.3">GND</text>
<text x="448.1" y="305.3">GND</text>
<text x="457" y="302.7">OUTB15</text>
<text x="471.3" y="301.1">14</text>
<text x="491.3" y="301.4">LED44</text>
<text x="192.2" y="310">E2</text>
<text x="209.4" y="309.1">RSL10-SIP</text>
<text x="231.3" y="310">K8</text>
<text x="359.2" y="310.3">IC1-B</text>
<text x="440.9" y="312">8</text>
<text x="451" y="312">35</text>
<text x="459.6" y="310.3">TLC5955</text>
<text x="192.2" y="315.1">F6</text>
<text x="231.3" y="315.1">K1</text>
<text x="356.7" y="314.1">TLC5955</text>
<text x="192.2" y="320.1">F2</text>
<text x="201.7" y="321.8">GND</text>
<text x="220.8" y="321.8">GND</text>
<text x="231.3" y="320.1">J8</text>
<text x="356.7" y="320.5">Power-Pad</text>
<text x="192.2" y="325.2">F3</text>
<text x="231.3" y="325.2">J1</text>
<text x="346.9" y="328.5">57</text>
<text x="352" y="328.5">58</text>
<text x="357" y="328.5">59</text>
<text x="362.1" y="328.5">60</text>
<text x="367.2" y="328.5">61</text>
<text x="372.3" y="328.5">62</text>
<text x="377.4" y="328.5">63</text>
<text x="382.4" y="328.5">64</text>
<text x="387.5" y="328.5">65</text>
<text x="18.7" y="335.5">1</text>
<text x="192.2" y="330.3">F4</text>
<text x="192.2" y="335.4">F5</text>
<text x="231.3" y="335.4">H1</text>
<text x="231.3" y="330.3">H8</text>
<text x="38.5" y="338.9">ZB8</text>
<text x="193.3" y="340.5">G1</text>
<text x="231.3" y="340.5">G8</text>
<text x="38.5" y="346.5">ZB9</text>
<text x="95.5" y="344.3">16</text>
<text x="192.2" y="345.5">G2</text>
<text x="210.6" y="347.2">GND</text>
<text x="231.3" y="345.5">G7</text>
<text x="80.8" y="349.7">C15</text>
<text x="96.8" y="350.2">VCC</text>
<text x="105.2" y="351">IC4-B</text>
<text x="204.6" y="353.9">G3</text>
<text x="209.7" y="353.9">G4</text>
<text x="214.8" y="353.9">G5</text>
<text x="219.9" y="353.9">G6</text>
<text x="397.3" y="353.5">DOKUMENT</text>
<text x="450.7" y="353.5">BENENNUNG</text>
<text x="38.5" y="354.2">ZB10</text>
<text x="77.8" y="356.8">100n</text>
<text x="96.8" y="356.8">GND</text>
<text x="105.5" y="356.8">PCF8574</text>
<text x="331.3" y="354.2">DATUM</text>
<text x="349.7" y="354.2">NAME</text>
<text x="537" y="354.8">BLATT</text>
<text x="38.5" y="361.8">ZB11</text>
<text x="99.2" y="362.8">8</text>
<text x="309.7" y="360.5">ERSTELLT</text>
<text x="330" y="360.5">30.01.21</text>
<text x="350.3" y="360.5">CPf</text>
<text x="410" y="363.7">Schutzvermerk</text>
<text x="540.2" y="361.1">1</text>
<text x="309.7" y="367.5">GEÄNDERT</text>
<text x="330" y="367.5">22.03.21</text>
<text x="350.3" y="367.5">CPf</text>
<text x="406.2" y="367.5">ISO 16016 beachten</text>
<text x="538.3" y="367.5">VON</text>
<text x="309.7" y="373.8">FREIGABE</text>
<text x="365.6" y="372.6">PRODUKT-Nr.</text>
<text x="449.4" y="372.6">ZEICHNUNGS-Nr.</text>
<text x="483.7" y="372.6">Variantenplan</text>
<text x="540.2" y="375.1">3</text>
<text x="311" y="380.2">KUNDE</text>
</g>
</svg>
